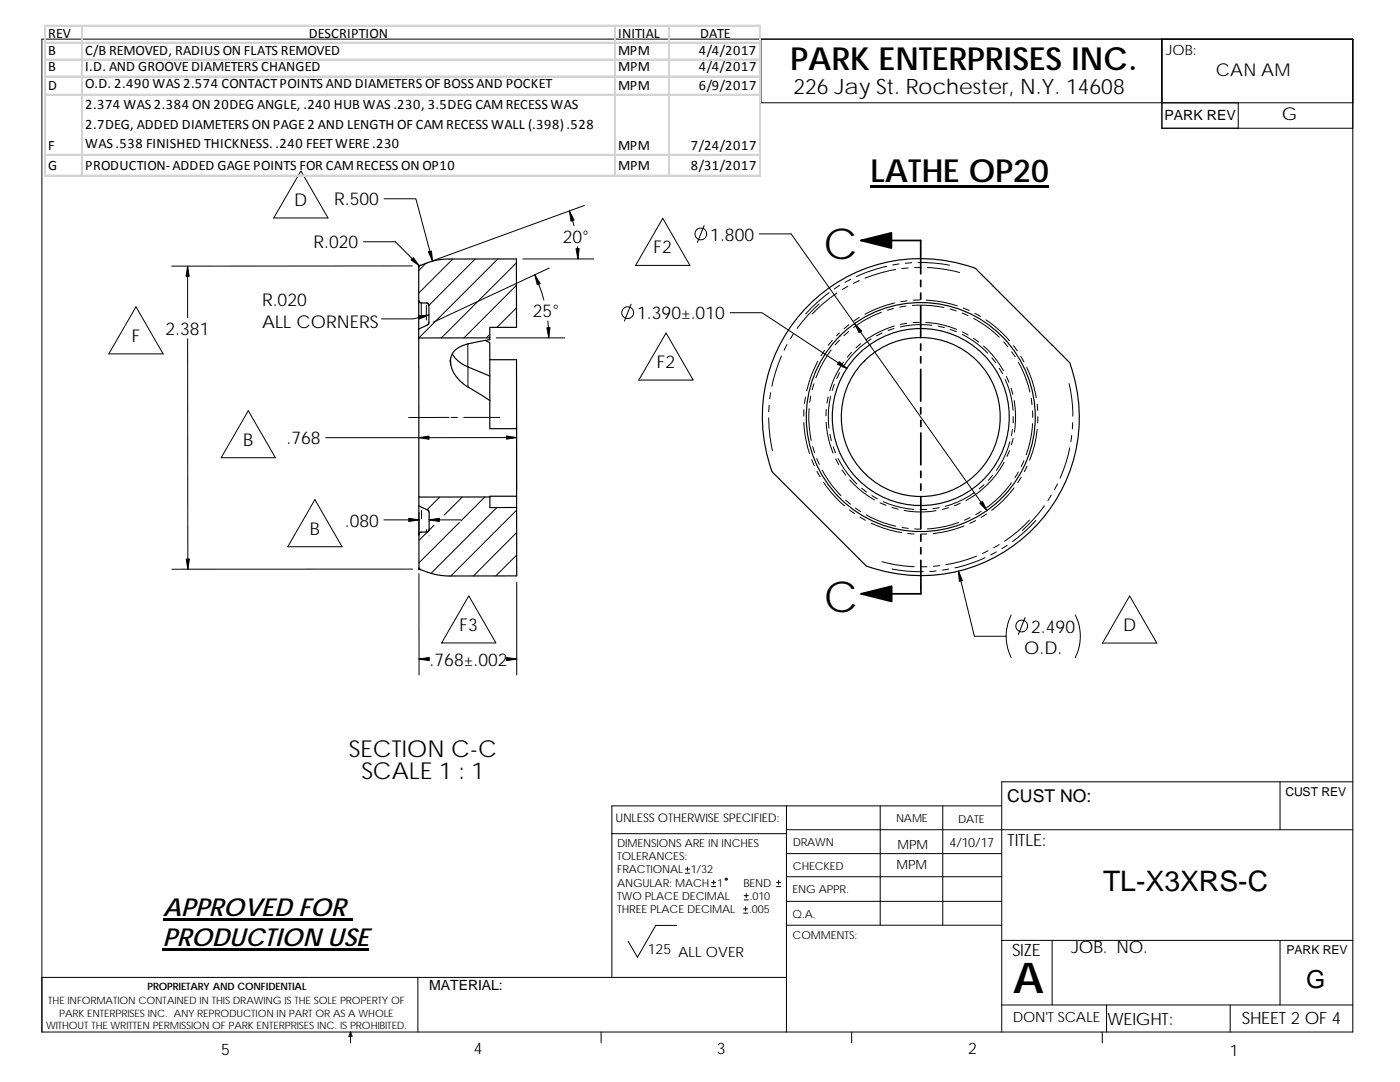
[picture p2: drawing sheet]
<svg xmlns="http://www.w3.org/2000/svg" width="279mm" height="216mm" viewBox="0 0 279 216" stroke-linecap="round" stroke-linejoin="round" font-family="sans-serif">
<g fill="none" stroke="#000" stroke-width=".2">
<path d="M8.4 7.8h261.6v198.1h-261.6zM151.9 7.8v12.7h118.1M231.9 7.8v17.8M60 34.1l5.5 9.4h-10.9zM76.6 39.7h6.4l3.3 12.4M247.1 25.6v-5.1h-15.2v5.1M270 25.6h-38.1M37.4 53.1v10.3M72.5 48.2h6.4l4.8 4.9M82.3 53.1h-48M83.5 53.1h.2M83.5 53l.2 .1"/>
<path d="M83.6 53v.1M83.6 53l-.1 .1M85 52.5l-1.4 1.5M90.4 51.7l-6.8 6.8M94.8 51.7l-9.2 9.2M99.4 51.7l-15.8 15.7M103.1 52.5l-15 14.9M103.1 56.9l-10.5 10.5M104.3 51.7h14.2M106.7 54.8l1 2.5 .8 2.6M109.6 53.5l-23.1 10.8M113.6 42.1l.9 2.9"/>
<path d="M115.2 49.2l.1 2.5M116.6 41l-30.2 11M132.3 43.6l5.4 9.4h-10.8zM140.5 45l-1.3 3.4M151.5 46.7h6.4l39.1 55.2M165.5 58.4a31 31 0 0 0-4.7 4.2M167 58.5a30.6 30.6 0 0 0-4.9 4.2M167.6 57l-1.1 .7M169.2 57.1l-1.1 .7M169.8 55.7l-1.1 .6M171.5 56l-1.2 .5M176.9 53.1l-3.7 1.2-2.3 .9"/>
<path d="M178.7 53.8l-2.7 .6-3.4 1.1M179.4 52.7l-1.2 .2M181.3 53.5l-1.3 .1M181.9 52.4l-1.2 .1M182.5 53.4h1.3M183.2 52.4a31.7 31.7 0 0 1 6.3 .5M183.6 59.9h-1.3M184.8 59.9h.8a22.5 22.5 0 0 1 5.5 1.1M185.1 53.4l3.9 .4 2.5 .6M27.1 61.2l5.5 9.4h-10.9zM37.4 67.6l.1 46M84.1 60.6v2.5"/>
<path d="M85.1 60.9v3M85.6 62.9l-3.1 .7h-6.4M93.4 68.7v4.5M93.4 73.2v4M97.7 66.7l-.6 .7M99 67.4h13.7M103.1 61.4l-3.9 3.9M109.3 64.1l.2 3.3M125.9 60.7l-1.3 3.4M132.9 66.4l5.4 9.4h-10.8zM145.7 62.4h6.4l16.9 11.1M153.8 78.3l-.2 1.3"/>
<path d="M156 71l-1.2 3.3-.8 2.8M157.1 68.7l-.6 1.2M158.4 66.6l-.7 1M160.7 79.2l-.2 1.3M161.8 79l-.2 1.3M162.4 76.6l-.3 1.2M163.2 72.1l-.2 .4a23.6 23.6 0 0 0-2 5.5M163.5 60.6l-2.3 2.3-2.1 2.6M164.5 69.9l-.6 1.1M165.3 79.2l-.3 1.3M165.8 79.1a18.8 18.8 0 0 0-.4 6.3M165.9 69.8l-.6 .9a23.4 23.4 0 0 0-2.5 4.7"/>
<path d="M166.1 67.9l-.8 1M166.5 76.7l-.4 1.2M167.5 67.9l-.8 .9M167.5 66.4l-.5 .6M167.6 74.4l-.6 1.1M168.3 72.3l-.4 .6a18.1 18.1 0 0 0-2.3 5.1M169.4 66.1l-1 .9M169.4 64.8l-1 .8M169.9 70.3l-.8 1M171.5 63.3l-1.1 .7M171.8 68.6l-1 .8M173.8 67.6a18.6 18.6 0 0 0-5.6 5.7"/>
<path d="M175.9 62.3a20.9 20.9 0 0 0-5.6 3.1M176.1 66.4l-1.2 .6M178.3 61.6l-1.2 .3M178.4 65.5l-1.2 .5M178.5 65.1l-.5 .1a19.1 19.1 0 0 0-5.2 2.6M178.5 60.5h-.1a23.5 23.5 0 0 0-5.8 2.2M180.8 61.1l-1.2 .2M181 64.5l-1.3 .2M181 60l-1.2 .2M182.1 60.9h1a22.3 22.3 0 0 1 5.3 .5M183.5 64.3l-1.3 .1M184.8 64.3a18.6 18.6 0 0 1 6.1 1.4"/>
<path d="M186 64.9h-.2a18.4 18.4 0 0 0-6.1 .3M187.2 65.1l1.3 .3M189.6 61.7l1.2 .3M189.7 65.7l1.2 .5M192 62.5l1.2 .5M192 66.7a18.3 18.3 0 0 1 5.1 3.8M192.1 66.2l1.1 .6M192.2 61.5l1.2 .5M194.3 67.5l1 .7M194.3 63.5l.8 .5a23 23 0 0 1 4.3 3.3M194.5 62.5l1.2 .6M196.3 69a18.8 18.8 0 0 1 4 5"/>
<path d="M196.7 63.8a21.8 21.8 0 0 1 4.8 4.2M198 71.4l.7 1M199.4 73.5l.7 1.1M200.3 68.2l.8 1M200.6 75.7a18.2 18.2 0 0 1 1.6 6.2M200.9 75.1l.5 1.2M201.8 77.5l.3 1.2M201.9 70.2l.7 1M202.3 69l.7 1M202.4 79.9v.1a19.4 19.4 0 0 1 0 6.3M203.3 72.3a20.9 20.9 0 0 1 2.2 5.9M203.7 71.1l.6 1.1"/>
<path d="M204.9 73.3a21.2 21.2 0 0 1 1.9 6.1M205.8 79.5l.2 1.2M213.4 76.5a27.2 27.2 0 0 1 .7 6.6M49.6 82l5.4 9.3h-10.9zM62.8 99.7l5.5 9.4h-10.9zM87.8 99.2l-2.6 2.5M89.6 83.3h-8M90 83.3h1.3M92.2 99.2l-3.5 3.6M92.6 83.3h7.2M96.8 99.2l-4.8 4.7M103.1 84.1v13.6"/>
<path d="M103.1 87.3h-38.1M153.4 83.4l.3 3.8 .5 2.7M153.5 80.9l-.1 1.2M160.4 84.3l.1 .7a23.8 23.8 0 0 0 1.1 5.5M160.4 81.8v1.2M161.5 81.6a21.9 21.9 0 0 0 .4 6.3M162 91.7l.5 1.2M162.2 89.1l.4 1.2M163 91.5l.5 1.2M163 94l.7 1.1M164.1 93.8a21 21 0 0 0 3.7 5.1M164.3 96.2l.6 .8a21.7 21.7 0 0 0 3.7 3.9"/>
<path d="M164.9 84.2v1a18.5 18.5 0 0 0 1.4 5.2M164.9 81.7l-.1 1.3M165.6 86.7l.3 1.2M166.3 89.1l.4 1.2M166.8 91.6l.6 1.1M167.2 91.5a18.3 18.3 0 0 0 3.8 5.1M168 93.8l.8 1M168.8 99.8l.9 .8M169.6 95.8a18.8 18.8 0 0 0 4.9 3.9M172 97.4l1 .8M174 98.9l1.1 .6M194.4 98.3a18.4 18.4 0 0 1-5.7 2.7"/>
<path d="M196.3 96.7l-.9 .9M198.1 94.9l-.8 .9M200.4 92.2a18.7 18.7 0 0 1-7.6 7.7M201.4 89.9l-.4 1.2M201.5 88.1a16.7 16.7 0 0 1-2.7 5.8M201.8 96.3a19.8 19.8 0 0 1-4.9 5M202.1 85.7l-.3 1.2M202.2 87.5l-.4 1.2M202.2 83.1v1.3M202.4 97.3l-.2 .3a22 22 0 0 1-4.3 4.2M203.2 94.2l-.6 1.1M203.8 95.3l-.7 1"/>
<path d="M204.3 91.9l-.5 1.2M205 93l-.6 1.1M206.1 82v1.3M206.1 84.5a19.8 19.8 0 0 1-1.3 6.2M207 80.6l.1 1.3M207 85.7a20.5 20.5 0 0 1-1.5 6.1M207.1 83.1v1.3M209.8 98.8l-.7 1.1M211 96.6l-.6 1.1M213.5 89.4a27.3 27.3 0 0 1-1.9 6M213.9 86.9l-.2 1.2M214.1 84.3l-.1 1.3"/>
<path d="M76.6 103.7h7M82.3 113.6h-48M83.5 113.5h.2M83.5 113.5l.2 .1M83.6 114.5v20.2M83.6 102.2v4.7M83.6 113.5v.1M83.7 113.5l-.2 .1M84.1 101.8v1.7M85.1 105.7v.4M85.3 106.2l-1.7 1.6M85.6 103.7h6.4"/>
<path d="M85.6 106.9h.1M86.6 104.8l-1 1M91.7 104.2l-8.1 8.1M93.6 118.9l5.4 9.4h-10.9zM99.1 101.3l-13.1 13.1M103.1 101.8l-13.1 13.1M103.1 106.3l-8.6 8.6M103.1 110.8l-4.1 4.1M103.1 116.2v18.5M169.5 101.7l1.1 .8M170.7 101.4l1.1 .7M171.6 103.2l1.1 .6"/>
<path d="M172.9 102.7a20.8 20.8 0 0 0 5.9 2.3M173.9 104.4a22.1 22.1 0 0 0 6 1.9M175.6 100.3l1.2 .5M176 112.1a26.3 26.3 0 0 0 6.5 1M176.3 100.1a18.8 18.8 0 0 0 6.1 1.5M178 113.5a28.2 28.2 0 0 0 6.3 .6M178 101.2l1.2 .4M180 105.2l1.3 .2M180.5 101.9h.1a17.8 17.8 0 0 0 6.2 0M181.2 106.4l1.2 .1M182.5 105.5l1.3 .1M183.7 113.1h1.3"/>
<path d="M184.9 101.6l-1.3 .1M185 106.6h-1.3M186.8 113.9l-1.3 .1M187.4 101.3l-1.2 .2M187.5 112.9l-1.2 .1M189.3 101.3l-1.3 .3M189.3 113.6l-1.2 .2M191.3 114l3.2 13h6.3M191.3 104.3a20.9 20.9 0 0 1-6.2 1.2M191.6 100.4l-1.1 .5M192.4 104.9l-.5 .3a23.2 23.2 0 0 1-5.7 1.3M193.6 103.3l-1.1 .5"/>
<path d="M194.7 103.9l-1.2 .5M194.9 111h-.2a27.2 27.2 0 0 1-5.9 1.7M195.8 102l-1.1 .7M196.6 111.3l-2.2 .9-3.8 1.1M196.9 102.6l-1.1 .7M197.2 109.9l-1.2 .5M198.8 110.1l-1.1 .6M199.4 108.7l-1.1 .6M201 108.8l-1.1 .7M205.4 103.8l-.1 .1a27.9 27.9 0 0 1-4.8 4.1M206.7 103.8a29.8 29.8 0 0 1-4.6 4.3M208.4 100.9v.1a32.4 32.4 0 0 1-4.4 4.8"/>
<path d="M225.4 118.9l5.5 9.4h-10.9zM83.6 131.5h1.2M102.3 131.5h.8M201.8 122.7a9.5 9.5 0 0 0 0 8.5M204.6 123.2l-1.4 3.4M214.6 122.7a9.4 9.4 0 0 1 0 8.5M255.5 156v9.6M270 156h-70.1v49.9M122.1 166.3h34.9M136.8 174.2h.8M136.8 173.4h.8M137.2 173v.8"/>
<path d="M142 176.9h.9M142 176.1h.9M142.4 175.6v.9M148.5 179.6h.9M148.5 178.7h.9M148.9 178.3v.8M155 176.9h.8M155 176.1h.8M155.4 175.6v.9M157 170.3h42.9M157 165.6h113M157 160.8v45.1"/>
<path d="M157 174.9h42.9M157 179.9h42.9M175.7 160.8v23.8M188.2 160.8v23.8M199.9 160.8h-77.8v34.2M8.4 195h148.6M83.4 195v10.9M135.1 184.7h-4.2l-3.7 6.3-1.8-3.2M148.4 182.2h.8M148.4 181.4h.8M148.8 181v.8M157 184.6h42.9"/>
<path d="M199.9 187.6h70.1M210 187.6v12.9M255.5 187.6v12.9M70 205.9l.3 .9h-.7zM70 205.9v2.2M120 205.9v2.2M170 205.9v2.2M199.9 200.5h70.1M220 205.9v2.2M220.8 200.5v5.4M245.5 200.5v5.4"/>
<circle cx="139.9" cy="46.7" r="1.18"/>
<circle cx="125.3" cy="62.4" r="1.18"/>
<circle cx="203.9" cy="124.9" r="1.17"/>
<circle cx="144.9" cy="175.4" r=".21"/>
</g>
<g fill="none" stroke="#000" stroke-width=".23">
<path d="M83.6 59.9v5.8M83.6 59.9l.3 .5 1.3 .1 .4 .2v3.7l-.3 .4M83.9 52.9l-.3 .4v6.6M83.9 53a13.7 13.7 0 0 1 5.7-1.3h13.5v13.6h-5.4v2.1M83.6 67.4v31.8h14.2M83.6 65.7v1.7M85.3 64.9l-1.7 .8M89.9 71.6l.1 1.2M90.3 70.6a5.8 5.8 0 0 0 3.1 2.6l4.3 1.8M96.8 67.9l.9 .5v11.5M97.7 71.8h5.4v13.7M97.7 79.9l.1 5.6h5.3"/>
<path d="M97.7 67.4v.4l-1.4 .2a12 12 0 0 0-5.5 1.8 3.6 3.6 0 0 0-.2 4.6 9.3 9.3 0 0 0 4.3 3.7l2.8 1.8M97.7 67.4h-14.1M213.5 72.3a31.6 31.6 0 0 1-7.4 33.3 31.6 31.6 0 0 1-33.3 7.3l-18.7-18.8a31.6 31.6 0 0 1 7.3-33.2 31.6 31.6 0 0 1 33.3-7.3l18.7 18.7M83.6 99.2v1.8M103.1 85.5v13.5h-5.3v2.3h5.3M103.1 99v2.3M196.2 95.7a17.7 17.7 0 0 1-29.1-6.8 17.7 17.7 0 0 1 18.8-23.3 17.7 17.7 0 0 1 12.8 27l-2.4 3.1M83.6 101v5.7M83.6 101l1.8 .8 .2 .4v3.7l-.3 .3h-1.4l-.2 .2-.1 .3M103.1 101.3v13.6h-13.4a14.3 14.3 0 0 1-5.8-1.2l-.3-.4v-6.6"/>
<circle cx="183.8" cy="83.2" r="15.9"/>
<circle cx="183.8" cy="83.2" r="22.8"/>
</g>
<g fill="#000" stroke="#000" stroke-width=".2">
<path d="M37.4 53.1l.4 2h-.7z" fill-rule="evenodd"/>
<path d="M82 51.9l.5-.5 1.2 1.7z" fill-rule="evenodd"/>
<path d="M85.5 50.2l.6-.1 .2 2z" fill-rule="evenodd"/>
<path d="M106.7 54.8l1.1 1.8-.6 .2z" fill-rule="evenodd"/>
<path d="M113.6 42.1l1 1.8-.6 .2z" fill-rule="evenodd"/>
<path d="M115 49.6h.6l-.3 2.1z" fill-rule="evenodd"/>
<path d="M83.5 63l2.1-.1-1.9 .7z" fill-rule="evenodd"/>
<path d="M109.1 65.4h.7l-.3 2z" fill-rule="evenodd"/>
<path d="M167.5 72.2l1.5 1.3-1.9-.8z" fill-rule="evenodd"/>
<path d="M170.6 64.6l1.4 1.5-.5 .3z" fill-rule="evenodd"/>
<path d="M83.6 87.3l2-.3v.7z" fill-rule="evenodd"/>
<path d="M101.1 87l2 .3-2 .3z" fill-rule="evenodd"/>
<path d="M37.2 111.5h.6l-.3 2.1z" fill-rule="evenodd"/>
<path d="M81.6 103.4l2 .3-2 .4z" fill-rule="evenodd"/>
<path d="M85.6 103.7l2.1-.3v.7z" fill-rule="evenodd"/>
<path d="M191.3 114l.8 1.8-.6 .2z" fill-rule="evenodd"/>
<path d="M195.5 100.4l.6-.3 .9 1.8z" fill-rule="evenodd"/>
<path d="M83.6 131.5l2.1-.3v.6z" fill-rule="evenodd"/>
<path d="M101.1 131.2l2 .3-2 .3z" fill-rule="evenodd"/>
</g>
<path d="M32.5 183.5h37.8M32.5 189.5h41.2" fill="none" stroke="#000" stroke-width=".44"/>
<path d="M173.8 36.9h35.5v.6h-35.5z" fill="#000"/>
<path d="M171.8 48l6.1-1.5v3zM171.9 118.5l6-1.5v3z" fill="#000" stroke="#000" stroke-width=".34"/>
<g fill="none" stroke="#000" stroke-width=".34">
<path d="M171.8 48h11.9M183.7 48v6.7M183.7 55.9v1.3M183.7 58.5v1.2M183.7 61v6.4M183.7 68.6v1.3M183.7 71.2v1.2M183.7 73.7v6.4M183.7 81.3v1.3M183.8 83.9v1.2M183.8 86.4v6.4M183.8 94v1.3"/>
<path d="M183.8 96.6v1.2M183.8 99.1v6.4M183.8 111.8v6.7h-11.9M183.8 106.7v1.3M183.8 109.3v1.2"/>
</g>
<path d="M8.8 8.4h142.8M8.8 11.8h142.8M8.8 15.2h142.8M8.8 18.8h142.8M16.2 5v30.2M122.6 5v30.2M133.4 5v30.2M8.8 35.2v-30.2h142.8v30.2M8.8 30.8h142.8M8.8 34.9h142.8" fill="none" stroke="#d4d4d4" stroke-width=".2"/>
<path d="M8.8 5.1h142.8M8.8 8.5h142.8M8.8 11.9h142.8M9 5v30.2M122.7 5v30.2M133.5 5v30.2M8.8 30.9h142.8" fill="none" stroke="#d4d4d4" stroke-width=".25"/>
<path d="M8.8 15.3h142.8M8.8 18.9h142.8M16.4 5v30.2M151.7 5v30.2M8.8 35.1h142.8" fill="none" stroke="#d4d4d4" stroke-width=".28"/>
<g font-size="8.5">
<text x="164.3" y="51.6">C</text>
<text x="164.4" y="122.2">C</text>
<text x="202.2" y="198.2">A</text>
</g>
<g font-size="6.3">
<text x="157.7" y="14.1">PARK ENTERPRISES INC.</text>
<text x="173.8" y="36.3">LATHE OP20</text>
</g>
<text font-size="5.6" x="220.1" y="177.8">TL-X3XRS-C</text>
<g font-size="4.9">
<text x="32.5" y="182.8">APPROVED FOR</text>
<text x="32.5" y="188.8">PRODUCTION USE</text>
<text x="260.7" y="197.1">G</text>
</g>
<g font-size="4.7">
<text x="69.6" y="151">SECTION C-C</text>
<text x="72.1" y="155.5">SCALE 1 : 1</text>
</g>
<text font-size="4.2" x="158.3" y="18.8">226 Jay St. Rochester, N.Y. 14608</text>
<g font-size="3.5">
<text x="242.7" y="15.2">CAN AM</text>
<text x="255.8" y="24">G</text>
<text x="58.7" y="41.1">D</text>
<text x="66.7" y="41">R.500</text>
<text x="62.6" y="49.6">R.020</text>
<text x="112.3" y="48.5">20°</text>
<text x="130.4" y="50.6">F2</text>
<text x="141.8" y="48">1.800</text>
<text x="52.3" y="61">R.020</text>
<text x="52.3" y="65.5">ALL CORNERS</text>
<text x="106.3" y="63.3">25°</text>
<text x="127.2" y="63.7">1.390±.010</text>
<text x="26.3" y="68.2">F</text>
<text x="33" y="66.8">2.381</text>
<text x="131.1" y="73.4">F2</text>
<text x="48.5" y="89">B</text>
<text x="57.2" y="88.7">.768</text>
<text x="61.8" y="106.7">B</text>
<text x="68.8" y="105.1">.080</text>
<text x="91.7" y="125.9">F3</text>
<text x="224.1" y="125.9">D</text>
<text x="204.4" y="130.4">O.D.</text>
<text x="205.8" y="126.2">2.490</text>
<text x="85.7" y="132.8">.768±.002</text>
<text x="201" y="160.1">CUST NO:</text>
</g>
<g font-size="3.4">
<text x="201.1" y="168.8">TITLE:</text>
<text x="202" y="190.8">SIZE</text>
<text x="213.7" y="190.1">JOB. NO.</text>
<text x="221" y="204.5">WEIGHT:</text>
<text x="247.8" y="204.4">SHEET 2 OF 4</text>
</g>
<g font-size="3.2">
<text x="44.2" y="210.4">5</text>
<text x="94.6" y="210.3">4</text>
<text x="143" y="210.4">3</text>
<text x="193.2" y="210.4">2</text>
<text x="245.4" y="210.7">1</text>
</g>
<g font-size="2.9">
<text x="9.6" y="7.5">REV</text>
<text x="9.6" y="10.9">B</text>
<text x="17" y="10.9">C/B REMOVED, RADIUS ON FLATS REMOVED</text>
<text x="61.6" y="7.5">DESCRIPTION</text>
<text x="123.4" y="7.5">INITIAL</text>
<text x="123.4" y="10.9">MPM</text>
<text x="139.5" y="10.9">4/4/2017</text>
<text x="139.7" y="7.5">DATE</text>
<text x="9.6" y="17.9">D</text>
<text x="9.6" y="14.2">B</text>
<text x="17" y="17.6">O.D. 2.490 WAS 2.574 CONTACTPOINTS AND DIAMETERS OF BOSS AND POCKET</text>
<text x="17" y="14.2">I.D. AND GROOVEDIAMETERS CHANGED</text>
<text x="123.4" y="17.9">MPM</text>
<text x="123.4" y="14.2">MPM</text>
<text x="139.5" y="17.9">6/9/2017</text>
<text x="139.5" y="14.2">4/4/2017</text>
<text x="17" y="21.8">2.374 WAS 2.384 ON 20DEG ANGLE, .240 HUB WAS .230, 3.5DEG CAMRECESS WAS</text>
<text x="9.6" y="29.9">F</text>
<text x="17" y="25.7">2.7DEG, ADDED DIAMETERS ON PAGE2 AND LENGTH OF CAMRECESS WALL (.398).528</text>
<text x="17" y="29.6">WAS .538 FINISHED THICKNESS. .240 FEETWERE.230</text>
<text x="123.4" y="29.9">MPM</text>
<text x="137.9" y="29.9">7/24/2017</text>
<text x="9.6" y="34">G</text>
<text x="17" y="34">PRODUCTION‐ADDED GAGEPOINTS FOR CAMRECESS ON OP10</text>
<text x="123.4" y="34">MPM</text>
<text x="137.9" y="34">8/31/2017</text>
</g>
<g font-size="2.8">
<text x="232.7" y="10.9">JOB:</text>
<text x="232.4" y="24">PARK REV</text>
<text x="129.3" y="190.4">125 ALL OVER</text>
<text x="85.7" y="197.5">MATERIAL:</text>
<text x="202.1" y="203.8">DON'T SCALE</text>
</g>
<g font-size="2.5">
<text x="178.9" y="173.4">MPM</text>
<text x="179.1" y="169.3">MPM</text>
<text x="189.5" y="169">4/10/17</text>
</g>
<g font-size="2.4">
<text x="256.5" y="158.9">CUST REV</text>
<text x="122.9" y="164">UNLESS OTHERWISE SPECIFIED:</text>
<text x="256.8" y="190.4">PARK REV</text>
</g>
<g font-size="2.2">
<text x="178.8" y="164">NAME</text>
<text x="191.2" y="164.2">DATE</text>
<text x="123.2" y="169">DIMENSIONS ARE IN INCHES</text>
<text x="123.2" y="171.6">TOLERANCES:</text>
<text x="158.2" y="168.8">DRAWN</text>
<text x="158.2" y="173.7">CHECKED</text>
<text x="123.2" y="176.9">ANGULAR: MACH 1</text>
<text x="123.2" y="174.3">FRACTIONAL 1/32</text>
<text x="123.2" y="179.6">TWO PLACE DECIMAL</text>
<text x="148.4" y="176.9">BEND</text>
<text x="149.6" y="179.6">.010</text>
<text x="158.2" y="178.3">ENG APPR.</text>
<text x="123.2" y="182.2">THREE PLACE DECIMAL</text>
<text x="149.5" y="182.2">.005</text>
<text x="158.2" y="183.2">Q.A.</text>
<text x="158.2" y="187.4">COMMENTS:</text>
</g>
<g font-size="2">
<text x="29.5" y="197.6">PROPRIETARY AND CONFIDENTIAL</text>
<text x="9.6" y="200.3">THE INFORMATION CONTAINED IN THIS DRAWING IS THE SOLE PROPERTY OF</text>
<text x="11.8" y="202.8">PARK ENTERPRISES INC. ANY REPRODUCTION IN PART OR AS A WHOLE</text>
<text x="9.2" y="205.4">WITHOUT THE WRITTEN PERMISSION OF PARK ENTERPRISES INC. IS PROHIBITED.</text>
</g>
</svg>
